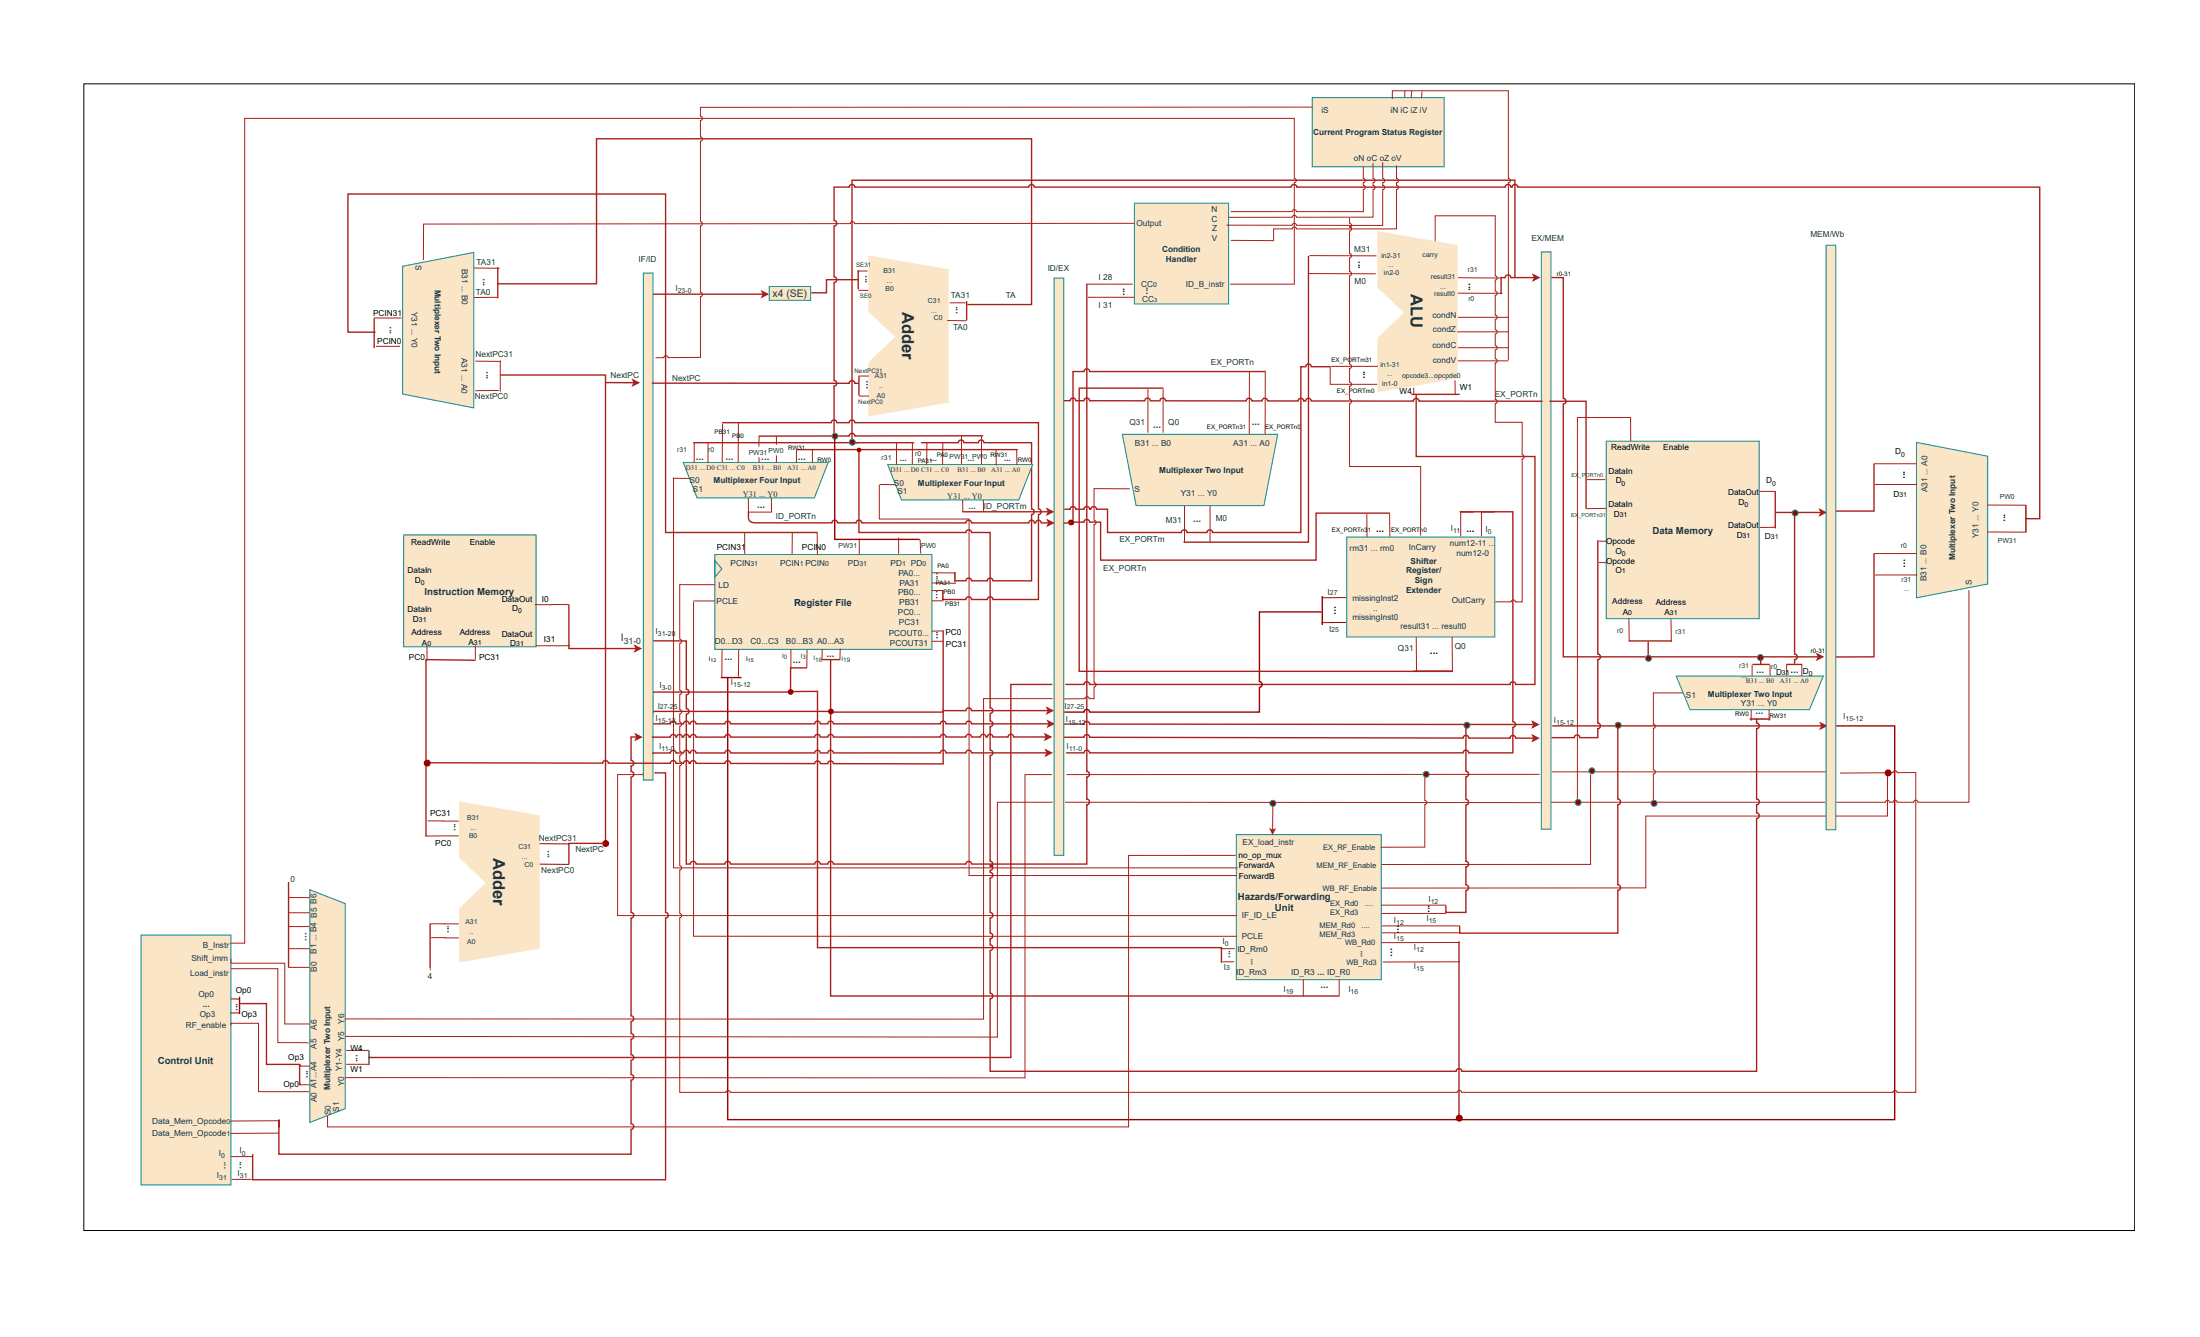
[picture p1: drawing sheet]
<svg xmlns="http://www.w3.org/2000/svg" width="356mm" height="216mm" viewBox="0 0 356 216" stroke-linecap="round" stroke-linejoin="round" font-family="sans-serif">
<path d="M13.6 13.6h331.8v185.4h-331.8z" fill="none" stroke="#000" stroke-width=".16"/>
<path d="M117.7 109.6v71.5h188.8v-63.7h-9.6" fill="none" stroke="#900" stroke-width=".22"/>
<path d="M130.6 104.7l-.1 3.3M172.3 129.7l77.1 .1M249.1 125.2l-76.6 .1M250.7 129.7h44.6" fill="none" stroke="#a8201a" stroke-width=".16"/>
<path d="M245.1 44.9v-15.8h-107.3v42.5h10.1M112.2 71.6h26.8M287.2 82.9h7.5M127.8 111.9l4.5-.1v41.5h65.3v2.4" fill="none" stroke="#a8201a" stroke-width=".22"/>
<path d="M294.5 82.4l.8 .5-.8 .4 .2-.4z" fill="#a8201a"/>
<path d="M102.6 61.9h-4.6v74.5M294.5 82.4l.8 .5-.8 .4 .2-.4z" fill="none" stroke="#a8201a" stroke-width=".22"/>
<path d="M102.4 61.4l.9 .5-.9 .4 .2-.4z" fill="#a8201a"/>
<path d="M102.4 61.4l.9 .5-.9 .4 .2-.4z" fill="none" stroke="#a8201a" stroke-width=".22"/>
<g fill="#fae5c7">
<path d="M74.3 129.6l13 2.3v21.5l-13 2.3z"/>
<path d="M200 135h23.5v23.5h-23.5z"/>
</g>
<path d="M200 135h23.5v23.5h-23.5z" fill="none" stroke="#0f8b8d" stroke-width=".16"/>
<path d="M205.9 129.7v4.6" fill="none" stroke="#a8201a" stroke-width=".16"/>
<path d="M205.5 134.1l.4 .2 .4-.2-.4 .8z" fill="#a8201a"/>
<path d="M112.2 97.4v54h87.9M104.1 125v.3h-4.2v22.8h100.2M205.5 134.1l.4 .2 .4-.2-.4 .8zM230.5 125.3v4.2l.3 .1v.2v.2l-.3 .1v6.9h-7.1M257.3 125.3v14.5h-33.8M305.4 125.3v6.7h-39.1v11.6h-42.8" fill="none" stroke="#a8201a" stroke-width=".16"/>
<path d="M134.4 115.3v45.8h82.3M237.2 117.4v7.3l.2 .1 .2 .5-.2 .2-.2 .1v3.7l.2 .1 .2 .5-.2 .2-.2 .1v9.1l.2 .1 .2 .5-.2 .2-.2 .1v2.9l.2 .1 .2 .5-.2 .2-.2 .1v3.6h-3.3v-1.1M261.7 117.4v11.8l.3 .1 .2 .5-.2 .2-.3 .1v13l.3 .1 .2 .5-.2 .2-.3 .1v6.9h-25.5v-1.1M236.1 152.3v28.8" fill="none" stroke="#a8201a" stroke-width=".22"/>
<path d="M115.6 89.7h35.2v15.3h-35.2z" fill="#fae5c7"/>
<path d="M115.6 89.7h35.2v15.3h-35.2zM115.7 90.7l1.1 1.3-1.1 1.3z" fill="none" stroke="#0f8b8d" stroke-width=".16"/>
<path d="M115.7 97.2h-3.5M120.5 86.2v3.4M128.2 86.2v3.4M132.2 86.1v3.5M139 87.1v2.6M145.4 87v2.6M148.9 87.3l.1 2.2" fill="none" stroke="#a8201a" stroke-width=".16"/>
<path d="M77 106.8l-8.1-.1v16.2M130.6 108h-2.7v3.9h-22.3v4M134.4 106.6v8.5h-28.6v.1" fill="none" stroke="#a8201a" stroke-width=".22"/>
<path d="M22.8 151.2h14.6v40.4h-14.6z" fill="#fae5c7"/>
<path d="M22.8 151.2h14.6v40.4h-14.6z" fill="none" stroke="#0f8b8d" stroke-width=".16"/>
<path d="M199 46h10.4v-16.5l.3-.1v-.2v-.2l-.3-.1v-9.8h-169.8v133.4h-2.4M142.3 78.4v5.5h14.5v57.7h43.3" fill="none" stroke="#a8201a" stroke-width=".16"/>
<path d="M106 124.9v.1h1.7v22.6l.3 .1 .1 .2-.1 .5-.3 .1v42.3h-66.8v-4.1" fill="none" stroke="#a8201a" stroke-width=".22"/>
<path d="M183.5 32.9h15.3v16.3h-15.3z" fill="#fae5c7"/>
<path d="M183.5 32.9h15.3v16.3h-15.3z" fill="none" stroke="#0f8b8d" stroke-width=".16"/>
<path d="M227.3 16v-1.3h16.7v14.2l.3 .1 .1 .2-.1 .2-.3 .1v28.7M183.5 36.1l-45.3 .1-.1-.3-.2-.1-.2 .1-.1 .3h-69.1v5.9M109 77.2v63.2h91.2" fill="none" stroke="#a8201a" stroke-width=".16"/>
<path d="M175.8 45.9v78.9l.3 .1 .2 .2-.2 .5-.3 .1v3.6h.3l.2 .3-.2 .5h-.3v9.6h-18.6l-.1-.2-.5-.2-.2 .2-.1 .2h-21.5l-.1-.2-.4-.2-.3 .2-.1 .2h-1.2l-.1-.2-.5-.2-.2 .2-.1 .2h-13.6l-.1-.2-.5-.2-.2 .2-.1 .2h-4.7l-.1-.2-.5-.2-.2 .2-.1 .2h-.7v-24.2l.3-.1 .2-.2-.2-.5-.3-.1v-2.2l.3-.1 .2-.2-.2-.5-.3-.1v-7.8l-5.3-.1" fill="none" stroke="#a8201a" stroke-width=".22"/>
<path d="M181.6 70.2h25.1l-2.2 11.6h-20.7z" fill="#fae5c7"/>
<path d="M181.6 70.2h25.1l-2.2 11.6h-20.7z" fill="none" stroke="#0f8b8d" stroke-width=".16"/>
<path d="M185.7 62.9v7.1M202.1 60.1v10.1M191.6 81.8v5.9" fill="none" stroke="#a8201a" stroke-width=".16"/>
<path d="M211.7 41.5v-.1v46.3h-20.2" fill="none" stroke="#a8201a" stroke-width=".22"/>
<path d="M65.3 86.5h21.4v18.1h-21.4z" fill="#fae5c7"/>
<path d="M65.3 86.5h21.4v18.1h-21.4z" fill="none" stroke="#0f8b8d" stroke-width=".16"/>
<path d="M92.1 97.8h-5.6M69.1 104.5v2.3M76.9 104.4v2.2" fill="none" stroke="#a8201a" stroke-width=".16"/>
<path d="M249.4 40.7h1.5v93.4h-1.5z" fill="#fae5c7"/>
<path d="M249.4 40.7h1.5v93.4h-1.5z" fill="none" stroke="#0f8b8d" stroke-width=".16"/>
<path d="M104.1 44.2h1.6v82h-1.6z" fill="#fae5c7"/>
<path d="M104.1 44.2h1.6v82h-1.6z" fill="none" stroke="#0f8b8d" stroke-width=".16"/>
<path d="M74 138.5l4.6 4.3-4.6 4.3z" fill="#fff"/>
<path d="M74.2 135.2h-5.3M69.6 149.4h4.6M69.6 156.7v.2M69.8 151.6l4.4 .1" fill="none" stroke="#a8201a" stroke-width=".16"/>
<path d="M68.9 123.1v12.2M69.6 149.4v7.2" fill="none" stroke="#a8201a" stroke-width=".22"/>
<circle cx="69.1" cy="123.4" r=".48" fill="#900"/>
<circle cx="69.1" cy="123.4" r=".48" fill="none" stroke="#900" stroke-width=".16"/>
<circle cx="98" cy="136.4" r=".47" fill="#900"/>
<circle cx="98" cy="136.4" r=".47" fill="none" stroke="#900" stroke-width=".16"/>
<path d="M152.6 102v21.5h-17.8l-.1-.3-.4-.1-.3 .1-.1 .3h-1.2l-.1-.3-.5-.1-.2 .1-.1 .3h-13.6l-.1-.3-.5-.1-.2 .1-.1 .3h-4.7l-.1-.3-.2-.2h-.3l-.2 .2-.1 .3h-.2l-.1-.3-.5-.2-.2 .2-.1 .3h-1.2l-.1-.3-.5-.2-.2 .2-.1 .2h-10.1l-.1-.3-.5-.1-.2 .1-.1 .3h-28" fill="none" stroke="#a8201a" stroke-width=".22"/>
<path d="M222.8 37.4l13 2.2v21.6l-13 2.2z" fill="#fae5c7"/>
<path d="M222.6 46.3l4.6 4.3-4.6 4.3z" fill="#fff"/>
<path d="M140.5 41.3l13 2.3v21.5l-13 2.2z" fill="#fae5c7"/>
<path d="M140.2 50.2l4.6 4.3-4.6 4.3z" fill="#fff"/>
<path d="M80.4 45.9h16.1v-23.5h70.4v26.9h-10.4M105.7 117.1h2.8l.1-.3 .2-.1 .5 .1 .1 .3h1.2l.1-.3 .2-.1 .5 .1 .1 .3h.2l.1-.3 .2-.1 .5 .1 .1 .3h4.7l.1-.3 .2-.1 .5 .1 .1 .3h13.6l.1-.3 .2-.1 .5 .1 .1 .3h1.2l.1-.3 .3-.1 .4 .1 .1 .3h17.3l.1-.3 .3-.1 .5 .1v.3h3.3l.1-.3 .2-.1 .5 .1 .1 .3h12.6" fill="none" stroke="#a8201a" stroke-width=".22"/>
<path d="M169.6 116.6l.8 .5-.8 .4 .2-.4z" fill="#a8201a"/>
<path d="M169.6 116.6l.8 .5-.8 .4 .2-.4zM172.1 117.1h3.3l.1-.3 .2-.1 .5 .1 .1 .3 71.9 .1" fill="none" stroke="#a8201a" stroke-width=".22"/>
<path d="M248 116.7l.9 .5-.9 .4 .2-.4z" fill="#a8201a"/>
<path d="M248 116.7l.9 .5-.9 .4 .2-.4zM251.1 117.4h43.7" fill="none" stroke="#a8201a" stroke-width=".22"/>
<path d="M294.6 117l.9 .4-.9 .5 .2-.5z" fill="#a8201a"/>
<path d="M105.7 47.6h17.8M294.6 117l.9 .4-.9 .5 .2-.5z" fill="none" stroke="#a8201a" stroke-width=".22"/>
<path d="M211.7 44.2l10.9 .1" fill="none" stroke="#a8201a" stroke-width=".16"/>
<path d="M123.3 47.1l.9 .5-.9 .4 .2-.4z" fill="#a8201a"/>
<path d="M123.3 47.1l.9 .5-.9 .4 .2-.4zM105.5 62h31.9l.1-.3 .2-.1 .5 .1 .1 .3h.7M204.8 60.1h-28.5l-.1-.3-.5-.1-.2 .1-.1 .3h-1.8v24.7l-.4-.1M224.9 83h-12v7.6h-34.8v-6.2h-1.8l-.1-.2-.5-.2-.2 .2-.1 .2h-2.2v-.3M169.4 121.8h-12.2l-.1-.3-.5-.2-.2 .2-.1 .3h-3.3v-.3l-.3-.2-.5 .2-.1 .3h-17.3l-.1-.3-.4-.1-.3 .1-.1 .3h-1.2l-.1-.3-.5-.1-.2 .1-.1 .3h-13.6l-.1-.3-.5-.1-.2 .1-.1 .3h-4.7l-.1-.3-.5-.1-.2 .1-.1 .3h-.2l-.1-.3-.5-.1-.2 .1-.1 .3h-1.2l-.1-.3-.5-.1-.2 .1-.1 .3h-2.9v.1" fill="none" stroke="#a8201a" stroke-width=".22"/>
<path d="M169.2 121.3l.9 .5-.9 .4 .2-.4z" fill="#a8201a"/>
<path d="M236.2 82.8h8.6v33.9l.2 .1 .2 .2-.2 .5-.2 .1v4.2h-7.2l-.1-.3-.5-.2-.2 .2-.1 .3h-60.4l-.1-.3-.5-.2-.2 .2-.1 .3h-2.9M169.6 114.9h-12.4l-.1-.2-.5-.2-.2 .2-.1 .2h-3.7v.3h-18M169.2 121.3l.9 .5-.9 .4 .2-.4z" fill="none" stroke="#a8201a" stroke-width=".22"/>
<path d="M169.4 114.5l.9 .4-.9 .5 .2-.5z" fill="#a8201a"/>
<path d="M242.9 44.9h.6l.1-.3 .3-.1 .4 .1 .1 .3h3.9M169.4 114.5l.9 .4-.9 .5 .2-.5z" fill="none" stroke="#a8201a" stroke-width=".22"/>
<path d="M221.1 83.2l.1 3.7" fill="none" stroke="#a8201a" stroke-width=".16"/>
<path d="M248.1 44.5l.9 .4-.9 .4 .2-.4z" fill="#a8201a"/>
<path d="M242.9 44.8v2.8M248.1 44.5l.9 .4-.9 .4 .2-.4zM251 44.9h1.9v19.5l.3 .1 .1 .5-.1 .3h-.3v40.9h13.3M250.7 64.9h5.9v17.4M287.2 79.4v6.1M263.5 103.7h7M266.7 103.8v2.4M267.1 106.2h27.1" fill="none" stroke="#a8201a" stroke-width=".22"/>
<path d="M235.8 53.7h8.2M235.9 51.3h8.1M235.9 56.2h8.1M235.9 58.4h8.1M259.8 77.6h-3.1M284.6 79.5h2.6M287.3 85.3h-2.6M270.4 100.2v3.6" fill="none" stroke="#a8201a" stroke-width=".16"/>
<path d="M294 105.8l.9 .4-.9 .5 .2-.5z" fill="#a8201a"/>
<path d="M294 105.8l.9 .4-.9 .5 .2-.5z" fill="none" stroke="#a8201a" stroke-width=".22"/>
<circle cx="134.4" cy="115.1" r=".29" fill="#900"/>
<circle cx="134.4" cy="115.1" r=".29" fill="none" stroke="#900" stroke-width=".34"/>
<path d="M124.5 46.3h6.7v2.3h-6.7z" fill="#fae5c7"/>
<path d="M124.5 46.3h6.7v2.3h-6.7z" fill="none" stroke="#0f8b8d" stroke-width=".16"/>
<path d="M139 45.2h-5.3v2.2h-2.4M92 97.9v7h11" fill="none" stroke="#a8201a" stroke-width=".22"/>
<path d="M102.7 104.4l.9 .5-.9 .4 .3-.4z" fill="#a8201a"/>
<path d="M102.7 104.4l.9 .5-.9 .4 .3-.4z" fill="none" stroke="#a8201a" stroke-width=".22"/>
<path d="M110.5 74.8h23.5l-2.2 5.7h-19z" fill="#fae5c7"/>
<path d="M110.5 74.8h23.5l-2.2 5.7h-19z" fill="none" stroke="#0f8b8d" stroke-width=".16"/>
<path d="M108.9 77.4h2.7M114.6 71.7l-.1 3.1M116.9 68.5l-.1 6.3M119.5 68.4l-.1 6.4M128.9 72.8v2M131.4 72.8v2M121.1 80.5v2.4M124.8 80.5v2.3h-3.7" fill="none" stroke="#a8201a" stroke-width=".16"/>
<path d="M139 72.7v13.4h17.3l.1-.3 .2-.1 .5 .1 .1 .3h3v28.4l.3 .1 .1 .5-.1 .2-.3 .1v1.2l.3 .1 .1 .5-.1 .2-.3 .1v3.8l.3 .1 .1 .5-.1 .2-.3 .1v17.1l.3 .1 .1 .5-.1 .2-.3 .1v-.3l.3 .1 .1 .4-.1 .3-.3 .1v.3l.3 .1 .1 .5-.1 .2-.3 .1v5.6l.3 .1 .1 .5-.1 .2-.3 .1v2.4l.3 .1 .1 .5-.1 .2-.3 .1v1l.3 .1 .1 .5-.1 .2-.3 .1v6.9l.3 .1 .1 .5-.1 .2-.3 .1v11.8h75.4l.1-.3 .2-.2 .5 .2 .1 .3h47.7v-40.9l.3-.1 .1-.2-.1-.5-.3-.1v-1.4l.3-.1 .1-.2-.1-.5-.3-.1v-11.3l.3-.1 .1-.3-.1-.4-.3-.1v-.7M155.7 82.8h14" fill="none" stroke="#a8201a" stroke-width=".22"/>
<path d="M169.4 82.3l.9 .5-.9 .4 .3-.4z" fill="#a8201a"/>
<path d="M169.4 82.3l.9 .5-.9 .4 .3-.4z" fill="none" stroke="#a8201a" stroke-width=".22"/>
<path d="M235.9 44.9l7.1 .1M235.9 47.4h7.2M155.7 80.9l.1 1.9M159.1 80.9v1.9" fill="none" stroke="#a8201a" stroke-width=".16"/>
<circle cx="266.7" cy="106.5" r=".48" fill="#900"/>
<circle cx="266.7" cy="106.5" r=".48" fill="none" stroke="#0f8b8d" stroke-width=".16"/>
<path d="M128.9 72.7h35.8M229.1 63.8v10h19.2v36.9h-3.1l-.1-.3-.5-.1-.2 .1-.1 .3h-68l-.1-.3-.5-.1-.2 .1-.1 .3h-3" fill="none" stroke="#a8201a" stroke-width=".22"/>
<path d="M182.8 79.1l-5.8-.1v5.2l.3 .1v.2v.2l-.3 .1v25.6l.3 .1v.3v.2l-.3 .1v1.9h-.8l-.1-.2-.2-.1-.2 .1-.1 .2h-4.2" fill="none" stroke="#a8201a" stroke-width=".16"/>
<path d="M310.1 71.5l11.5 2.3v20.7l-11.5 2.2z" fill="#fae5c7"/>
<path d="M310.1 71.5l11.5 2.3v20.7l-11.5 2.2z" fill="none" stroke="#0f8b8d" stroke-width=".16"/>
<path d="M303.3 75h6.8" fill="none" stroke="#a8201a" stroke-width=".16"/>
<path d="M303.2 75v7.7h-6.7" fill="none" stroke="#a8201a" stroke-width=".22"/>
<circle cx="230.7" cy="125.2" r=".48" fill="#900"/>
<circle cx="230.7" cy="125.2" r=".48" fill="none" stroke="#0f8b8d" stroke-width=".16"/>
<circle cx="261.8" cy="117.3" r=".48" fill="#900"/>
<circle cx="261.8" cy="117.3" r=".48" fill="none" stroke="#0f8b8d" stroke-width=".16"/>
<path d="M303.2 89.5v16.7l-6.5 .1" fill="none" stroke="#a8201a" stroke-width=".22"/>
<circle cx="236.1" cy="180.8" r=".48" fill="#900"/>
<circle cx="236.1" cy="180.8" r=".48" fill="none" stroke="#900" stroke-width=".16"/>
<circle cx="127.9" cy="111.9" r=".29" fill="#900"/>
<circle cx="127.9" cy="111.9" r=".29" fill="none" stroke="#900" stroke-width=".34"/>
<path d="M115.7 94.6h-5.7v8.8l.2 .1 .1 .2-.1 .2-.2 .1v7.7l.2 .1 .1 .2-.1 .2-.2 .1v2.5l.2 .1 .1 .2-.1 .2-.2 .1v1.4l.2 .1 .1 .2-.1 .3-.2 .1v4l.2 .1 .1 .2-.1 .3-.2 .1v1l.2 .1 .1 .2-.1 .2-.2 .1v16.2l.2 .1 .1 .3-.1 .2-.2 .1v7l.2 .2 .1 .2-.1 .2-.2 .1v28.3h7.5l.1-.3 .2-.1 .2 .1 .1 .3h117.7l.1-.3 .2-.1 .2 .1 .1 .3h69.9l.1-.3 .2-.1 .2 .1 .1 .3h3.1v-51.8l-3.1 .1-.1-.3-.2-.1-.2 .1-.1 .3h-8.6M251.1 124.8h44.3" fill="none" stroke="#a8201a" stroke-width=".16"/>
<circle cx="257.6" cy="124.7" r=".48" fill="#900"/>
<circle cx="257.6" cy="124.7" r=".48" fill="none" stroke="#0f8b8d" stroke-width=".16"/>
<circle cx="237.3" cy="117.3" r=".48" fill="#900"/>
<circle cx="237.3" cy="117.3" r=".48" fill="none" stroke="#0f8b8d" stroke-width=".16"/>
<circle cx="305.5" cy="125" r=".48" fill="#900"/>
<circle cx="305.5" cy="125" r=".48" fill="none" stroke="#900" stroke-width=".16"/>
<circle cx="205.9" cy="129.9" r=".48" fill="#900"/>
<circle cx="205.9" cy="129.9" r=".48" fill="none" stroke="#0f8b8d" stroke-width=".16"/>
<path d="M199.9 138.3l-17.3 .1v43.9h-129.6v-1.9" fill="none" stroke="#a8201a" stroke-width=".16"/>
<path d="M65.1 43.1l11.6-2.3v25.2l-11.6-2.3z" fill="#fae5c7"/>
<path d="M65.1 43.1l11.6-2.3v25.2l-11.6-2.3z" fill="none" stroke="#0f8b8d" stroke-width=".16"/>
<circle cx="137.9" cy="71.5" r=".48" fill="#900"/>
<circle cx="137.9" cy="71.5" r=".48" fill="none" stroke="#0f8b8d" stroke-width=".16"/>
<path d="M80.9 60.7h17.1v1.1" fill="none" stroke="#a8201a" stroke-width=".22"/>
<path d="M272.3 112.1h-4.8v5l.2 .1 .1 .3-.1 .2-.2 .1v6.7l.2 .1 .1 .2-.1 .3-.2 .1v4.5" fill="none" stroke="#a8201a" stroke-width=".16"/>
<path d="M271.2 109.3h23.8l-2.2 5.5h-19.4z" fill="#fae5c7"/>
<path d="M271.2 109.3h23.8l-2.2 5.5h-19.4z" fill="none" stroke="#0f8b8d" stroke-width=".16"/>
<path d="M60.8 53.7h-4.5v-22.3h51.4v54.7h24.6M290.3 83.4v22.4l.3 .1 .2 .5-.2 .2-.3 .1v.6M98.1 136.4h-6.1v3.3" fill="none" stroke="#a8201a" stroke-width=".22"/>
<circle cx="284.8" cy="106.4" r=".48" fill="#900"/>
<circle cx="284.8" cy="106.4" r=".48" fill="none" stroke="#0f8b8d" stroke-width=".16"/>
<circle cx="267.6" cy="129.9" r=".48" fill="#900"/>
<circle cx="267.6" cy="129.9" r=".48" fill="none" stroke="#0f8b8d" stroke-width=".16"/>
<path d="M50.1 143.9l5.8 2.2v33.2l-5.8 2.2z" fill="#fae5c7"/>
<path d="M50.1 143.9l5.8 2.2v33.2l-5.8 2.2z" fill="none" stroke="#0f8b8d" stroke-width=".16"/>
<g fill="none" stroke="#a8201a" stroke-width=".16">
<path d="M122.8 74v.8M125.6 73.6v1.2M155.6 70.5v4.6M158.8 70.5v4.6M318.6 95.5v34.2h-8.3l-.1-.2-.2-.1-.3 .1-.1 .2h-2.7l-.1-.2-.2-.1-.2 .1-.1 .2h-.6l-.1-.2-.2-.1-.3 .1-.1 .2h-7.9M170.3 113h-11.2v51.8h-103.3M170.2 125.3h-4.4v49h-110M170.3 129.7h-8.9v38l-105.6-.1M37.4 156.7h7.6v11.9l4.9 .1M37.4 155v.8h8.7v9.8h4M37.4 165.9v-.4h4.4v11.1h8.2M48.6 175.2l-.1 .2h1.6"/>
<path d="M48.6 172.2l-.1 .2h1.6"/>
</g>
<path d="M134.9 70.3v-7.9l.3-.1 .2-.2-.2-.5-.3-.1v-15.8l.3-.1 .2-.2-.2-.5-.3-.1v-8.2l.3-.1 .2-.3-.2-.4-.3-.1v-5.4h2.5l.1-.3 .5-.2 .2 .2 .1 .3h28.1l.1-.3 .5-.2 .3 .2v.3h41.6l.1-.3 .5-.2 .2 .2 .1 .3h33.7l.1-.3 .5-.2 .2 .2 .1 .3h.3v-.3l.3-.2h.2l.3 .2v.3h84.5v53.6h-2.2M159.1 70.5h-20.8l-.1-.3-.5-.1-.2 .1-.1 .3h-14.7M170.2 110.7h-6.7v60.3h-103.9M38.9 162.3h4.2v9.8h5.4v3.4" fill="none" stroke="#a8201a" stroke-width=".22"/>
<path d="M259.9 71.4h24.7v28.7h-24.7z" fill="#fae5c7"/>
<path d="M259.9 71.4h24.7v28.7h-24.7z" fill="none" stroke="#0f8b8d" stroke-width=".16"/>
<path d="M263.8 71.4v-3.9h-8.6v62.2M259.9 82.2l-3.2 .1M263.5 100.1l.1 3.6" fill="none" stroke="#a8201a" stroke-width=".16"/>
<circle cx="290.4" cy="83" r=".48" fill="#900"/>
<circle cx="290.4" cy="83" r=".48" fill="none" stroke="#0f8b8d" stroke-width=".16"/>
<path d="M149 71.6h6.1v-.3l.5-.1 .3 .1v.3h2.4l.1-.3 .5-.1 .2 .1 .1 .3h7.7v10.7l.3 .1 .1 .2-.1 .5-.3 .1v10.7h-6.3l-.1-.2-.2-.2-.5 .2-.1 .2h-2.5l-.1-.2-.5-.2-.2 .2-.1 .2h-1.7" fill="none" stroke="#a8201a" stroke-width=".22"/>
<path d="M112.3 71.7v3.1M147.6 71.7v3.4" fill="none" stroke="#a8201a" stroke-width=".16"/>
<path d="M143.6 75.1h23.5l-2.3 5.8h-19z" fill="#fae5c7"/>
<path d="M143.6 75.1h23.5l-2.3 5.8h-19z" fill="none" stroke="#0f8b8d" stroke-width=".16"/>
<path d="M142.4 78.4h2.3M145.1 71.7l-.1 3.4M150 71.7l-.1 3.4M152.5 71.7v3.4M161.1 72.8l.1 2.4M164.5 72.8v2.4" fill="none" stroke="#a8201a" stroke-width=".16"/>
<circle cx="139" cy="72.8" r=".29" fill="#900"/>
<circle cx="139" cy="72.8" r=".29" fill="none" stroke="#900" stroke-width=".16"/>
<circle cx="135.1" cy="70.6" r=".46" fill="#900"/>
<circle cx="135.1" cy="70.6" r=".46" fill="none" stroke="#0f8b8d" stroke-width=".16"/>
<g fill="none" stroke="#a8201a" stroke-width=".16">
<path d="M60.5 51.4h4.5M60.8 56h3.9M76.7 43.3l4.1 .1M76.9 58.4l4.2 .1M80.5 48.1h-3.8M80.9 58.3v5M138.8 43.8h1.6M138.9 47h1.6M153.3 51.8l3 .1M153.7 49h2.5M175.8 46h7.5M176 48.1h7.5"/>
<path d="M211.8 41.3l10.9 .1M215.2 59.4v2.8h7.6M215.3 59.3h7.6M80.7 63.1l-3.8 .1M122.8 70.5v1.7M125.6 70.5v1.4M139 60.8h1.6M139 64.1h1.6M188.2 62.9v7.1M204.7 60.1v10.1M228.7 62.7v1.1M235.4 61.5v2.3"/>
<path d="M303.4 78.4h6.8M150.8 97.2h1.9M150.8 92.6l3.9 .1M150.8 94.3h3.9M152.7 95.5h-1.9M195.8 81.8v5.9M224.8 83.1l.1 3.7M241.8 82.8h-2.1v3.9M303.3 89.5h6.8M303.4 93h6.8M321.6 81.7h6.1M321.6 86l6.1 .1"/>
<path d="M92.2 104.4h-5.5M116.8 105v4.6M119.5 105.1v4.3M128 105v3.1M133 105v1.7M135.9 104.9v1.7M150.8 103.7h1.9M152.7 102l-1.9 .1M229.1 103l.1 5.5M283.3 114.8v1.8M283.5 107.5v1.8M286.2 114.8v1.8"/>
<path d="M286.4 107.5v1.8M289.1 107.5v1.8M291.5 107.5v1.8M69.2 132.8h5M46.7 145.2h3.4M46.7 147.6h3.4M46.7 149.9h3.4M46.7 156.5h3.4M46.7 153.4h3.4M197.5 153.4h2.3M197.8 155.6h1.9M210.9 158.4v2.7"/>
<path d="M216.7 158.4v2.6M234 146.4h-10.5M234 147.7h-10.5M236.2 155.6h-12.5M236.2 152.4l-12.7 .1M236.2 150.9h-12.6M236.2 149.7h-12.6M59.7 169.9h-3.7M59.7 172.1h-3.7M37.4 187.1h3.5M37.5 190.7h3.2"/>
</g>
<g fill="none" stroke="#a8201a" stroke-width=".22">
<path d="M60.5 51.5v4.8M80.5 43.2v5M138.9 43.7v3.1M156.4 48.7v3.1M215.3 59.3h-3.2v-.3l-.5-.1-.3 .1-.1 .3h-.7v26.8h-14.3l-.1-.3-.5-.1-.2 .1-.1 .3h-3.3l-.1-.3-.4-.1-.3 .1-.1 .3h-11.9v-3.7h-1.8l-.1-.3-.2-.2-.5 .2-.1 .3h-.2l-.1-.3-.2-.2h-.3l-.2 .2-.1 .3h-1.4v-.3l-.5-.2-.3 .2v.3h-1M116.8 68.4h17.7l.1-.3 .2-.2 .5 .2 .1 .3h2l.1-.3 .2-.2 .5 .2 .1 .3h29.7v13.9l.3 .1 .1 .2-.1 .5-.3 .1v13.8h-7.4l-.1-.3-.4-.2-.3 .2-.1 .3h-2.5l-.1-.3-.5-.2-.2 .2-.1 .3h-3.8M139 60.8v3.2M172.1 64.8h1.1v-.3l.3-.1 .5 .1v.3h1.4l.1-.3 .2-.1 .5 .1 .1 .3h8.9l.1-.3 .2-.1 .5 .1 .1 .3h1.6l.1-.3 .2-.1 .5 .1 .1 .3h13l.1-.2 .5-.2 .2 .2 .1 .2h1.7l.1-.2 .2-.2 .5 .2 .1 .2 4.9 .1 .1-.3 .2-.2 .5 .2 .1 .3h.3l.1-.3 .3-.2 .5 .2v.3h16.6l.1-.3 .2-.1 .5 .1 .1 .3h20M228.3 63.8h7.9M132.9 106.7h3.1M283.5 107.5h2.8M284.8 106.1l.1 1.4"/>
<path d="M289 107.5h2.6M46.7 142.7v13.8"/>
</g>
<path d="M135 71l.1 16.2h13.7M152.5 95.5v1.6M154.5 92.6v1.6M213.8 99h-10v11.3h.2l.2 .3-.2 .5h-.2v4.1h-27.5l-.1-.3-.5-.1-.2 .1-.1 .3h-3.4M213.9 96.4v4.7M327.8 81.7v4.4M116.6 109.6h3.4M283.1 116.3h3.3M38.8 161.2v2.8" fill="none" stroke="#900" stroke-width=".22"/>
<path d="M218 96.6l-4.1 .1M217.9 100.7h-4.1M87.3 139.8h4.8M87.3 136.5h4.8M37.4 161.6h1.4M38.8 163.8h-1.6" fill="none" stroke="#900" stroke-width=".16"/>
<path d="M59.7 170v2.2" fill="none" stroke="#000" stroke-width=".16"/>
<path d="M217.9 86.9h23.9v16.1h-23.9z" fill="#fae5c7"/>
<path d="M217.9 86.9h23.9v16.1h-23.9z" fill="none" stroke="#0f8b8d" stroke-width=".16"/>
<path d="M188.2 62.8h-13.6v45.8h60.4h-6.3" fill="none" stroke="#a8201a" stroke-width=".22"/>
<path d="M238.5 82.8h-2.2v3.9M234.9 103l.1 5.5" fill="none" stroke="#a8201a" stroke-width=".16"/>
<circle cx="255.3" cy="129.8" r=".48" fill="#900"/>
<circle cx="255.3" cy="129.8" r=".48" fill="none" stroke="#0f8b8d" stroke-width=".16"/>
<path d="M295.5 39.7h1.5v94.5h-1.5z" fill="#fae5c7"/>
<path d="M295.5 39.7h1.5v94.5h-1.5z" fill="none" stroke="#0f8b8d" stroke-width=".16"/>
<path d="M212.3 15.8h21.4v11.2h-21.4z" fill="#fae5c7"/>
<path d="M212.3 15.8h21.4v11.2h-21.4z" fill="none" stroke="#0f8b8d" stroke-width=".16"/>
<path d="M212.4 17.3l-99.1 .1v1.4l.3 .1 .1 .2-.1 .3-.3 .1v2.7l.3 .1 .1 .2-.1 .2-.3 .1v13.1l.3 .1 .1 .2-.1 .2-.3 .1v10.8l.3 .1 .1 .2-.1 .3-.3 .1v9.8h-5.2l-.1-.2-.3-.1-.2 .1-.1 .2-1.3 .1M227.3 14.7h-2v1.3M228.4 14.7l-.1 1.1M230.1 14.8l-.1 1.1M220.6 27v1.9l.2 .1 .1 .2-.1 .2-.2 .1v.5l.2 .1 .1 .2-.1 .2-.2 .2v3.5h-10.9l-.1-.2-.2-.1-.2 .1-.1 .2h-10M222.1 26.4v2.5l.3 .1 .1 .2-.1 .2-.3 .1v.5l.3 .1 .1 .2-.1 .2-.3 .2v4.4h-12.4l-.1-.2-.2-.1-.2 .1-.1 .2-10.3 .1M223.7 26.3v2.6l.3 .1v.2v.2l-.3 .1v.5l.3 .1v.2v.2l-.3 .2v5.8l-14-.1-.1-.2-.2-.1-.2 .1-.1 .2h-10.7M225.9 26.7v2.2l.3 .1 .1 .2-.1 .2-.3 .1v.5l.3 .1 .1 .2-.1 .2-.3 .2v6.3h-16.2l-.1-.2-.2-.1-.2 .1-.1 .2h-3v1.9h-7M232.2 39v-4.1h9.7v9.7l.3 .1v.2v.3l-.3 .1v1.8l.3 .1v.2v.3l-.3 .1v3.2l.3 .1v.2v.3l-.3 .1v1.6l.3 .1v.3v.2l-.3 .1v1.9l.3 .1v.2v.3l-.3 .1v1.4l.3 .1v.3v.2l-.3 .1v5.9l.3 .1v.2v.3l-.3 .1v3h4.4v5.3l.2 .1 .1 .2-.1 .2-.2 .1v23.2l-1.1-.1-.1-.2-.3-.1-.2 .1-.1 .2h-2.6" fill="none" stroke="#a8201a" stroke-width=".16"/>
<path d="M103.1 119.2h-1v3.8l.3 .1 .1 .2-.1 .5-.3 .1v.9l.3 .1 .1 .2-.1 .5-.3 .1v21.9l.3 .1 .1 .2-.1 .5-.3 .1v15.8l.3 .1 .1 .2-.1 .5-.3 .1v2l.3 .1 .1 .2-.1 .5-.3 .1v2.5l.3 .1 .1 .2-.1 .5-.3 .1v2.3l.3 .1 .1 .2-.1 .5-.3 .1v7.1h.3l.1 .3-.1 .5h-.3v4.1h-57v-5.6v1.2" fill="none" stroke="#a8201a" stroke-width=".22"/>
<path d="M102.9 118.8l.8 .4-.9 .5 .3-.5z" fill="#a8201a"/>
<path d="M102.9 118.8l.8 .4-.9 .5 .3-.5zM169.3 119.2h-5.3l-.1-.3-.5-.1-.2 .1-.1 .3h-2.5l-.1-.3-.4-.1-.3 .1-.1 .3h-.2l-.1-.3-.2-.1-.5 .1-.1 .3h-1.4l-.1-.3-.2-.1-.5 .1-.1 .3h-3.3v-.3l-.3-.1-.5 .1-.1 .3h-17.3l-.1-.3-.4-.1-.3 .1-.1 .3h-1.2l-.1-.3-.5-.1-.2 .1-.1 .3h-13.6l-.1-.3-.5-.1-.2 .1-.1 .3h-4.7l-.1-.3-.5-.1-.2 .1-.1 .3h-.2l-.1-.3-.2-.1-.5 .1-.1 .3h-.2l-.1-.3-.2-.1h-.3l-.4 .4-.1-.3-.3-.1-.4 .1-.1 .3h-3" fill="none" stroke="#a8201a" stroke-width=".22"/>
<path d="M169.1 118.7l.9 .5-.9 .4 .2-.4z" fill="#a8201a"/>
<path d="M169.1 118.7l.9 .5-.9 .4 .2-.4z" fill="none" stroke="#a8201a" stroke-width=".22"/>
<path d="M170.5 45h1.6v93.3h-1.6z" fill="#fae5c7"/>
<path d="M170.5 45h1.6v93.3h-1.6z" fill="none" stroke="#0f8b8d" stroke-width=".16"/>
<path d="M172.1 119.2h3.3l.1-.2 .2-.2 .5 .2 .1 .2 60.4 .2 .1-.3 .2-.1 .5 .1 .1 .3h6.7l.1-.3 .2-.1 .5 .1 .1 .3h3" fill="none" stroke="#a8201a" stroke-width=".22"/>
<path d="M248 118.9l.9 .5-.9 .4 .2-.4z" fill="#a8201a"/>
<path d="M121.1 82.8v.9a.89 .89 0 0 0 1.1 .9h12.4l.1-.3 .5-.2 .2 .2 .1 .3h3l.1-.3 .5-.2 .2 .2 .1 .3h16.9l.1-.3 .5-.1 .2 .1 .1 .3h9.2l.1-.3 .5-.1 .3 .1v.3h.3l.1-.3 .4-.1 .3 .1 .1 .3h1.2M258.5 87.4v18.4l.3 .1 .1 .2-.1 .5-.3 .1v10.3l.3 .1 .1 .4-.1 .3-.3 .1v1.4h-2.9l-.1-.3-.2-.1-.5 .1-.1 .3h-3.7M248 118.9l.9 .5-.9 .4 .2-.4z" fill="none" stroke="#a8201a" stroke-width=".22"/>
<path d="M218.3 35.2v.9l.3 .1 .1 .3-.1 .2-.3 .1v-.1l.3 .1 .1 .2-.1 .3-.3 .1v3.6l.3 .1 .1 .3-.1 .2-.3 .1v2.2l.3 .1 .1 .3-.1 .2-.3 .1v14.3l.3 .1 .1 .3-.1 .2-.3 .1v2.2l.3 .1 .1 .3-.1 .2-.3 .1v2.1l.3 .1 .1 .2-.1 .2-.3 .2v10.2h11.6l-.1 11.1M258.7 91h1.2M258.7 87.5h1.2M45.2 183.3h-7.9M45.2 181.3h-7.9" fill="none" stroke="#a8201a" stroke-width=".16"/>
<path d="M169.5 84.1l.9 .5-.9 .4 .2-.4z" fill="#a8201a"/>
<path d="M169.5 84.1l.9 .5-.9 .4 .2-.4z" fill="none" stroke="#a8201a" stroke-width=".22"/>
<circle cx="173.3" cy="84.5" r=".29" fill="#900"/>
<circle cx="173.3" cy="84.5" r=".29" fill="none" stroke="#900" stroke-width=".34"/>
<path d="M173.5 84.5l-1.4 .1" fill="none" stroke="#a8201a" stroke-width=".22"/>
<g font-size="2.7" fill="#143642">
<text x="228.3" y="47.6" transform="rotate(90 228.3 47.6)">ALU</text>
<text x="145.9" y="50.4" transform="rotate(90 145.9 50.4)">Adder</text>
<text x="79.8" y="138.7" transform="rotate(90 79.8 138.7)">Adder</text>
</g>
<g font-size="1.7" fill="#143642">
<text x="125" y="48">x4 (SE)</text>
<text x="100.5" y="103.7">I</text>
</g>
<g font-size="1.6" fill="#143642">
<text x="78.4" y="46.3" transform="rotate(-90 78.4 46.3)">...</text>
<text x="140.2" y="45.8" transform="rotate(-90 140.2 45.8)">...</text>
<text x="154.9" y="50.8" transform="rotate(-90 154.9 50.8)">...</text>
<text x="63.3" y="54.1" transform="rotate(-90 63.3 54.1)">...</text>
<text x="78.9" y="61.3" transform="rotate(-90 78.9 61.3)">...</text>
<text x="140.4" y="62.9" transform="rotate(-90 140.4 62.9)">...</text>
<text x="186.6" y="69.1">...</text>
<text x="202.6" y="68.8">...</text>
<text x="112.6" y="74.4">...</text>
<text x="117.4" y="74.4">...</text>
<text x="123.2" y="74.4">...</text>
<text x="129.1" y="74.4">...</text>
<text x="122.5" y="82.1">...</text>
<text x="193.1" y="84.4">...</text>
<text x="267.3" y="86.3">Data Memory</text>
<text x="151.7" y="93.9" transform="rotate(-90 151.7 93.9)">...</text>
<text x="68.7" y="96.2">Instruction Memory</text>
<text x="128.5" y="98">Register File</text>
<text x="151.7" y="96.8" transform="rotate(-90 151.7 96.8)">...</text>
<text x="117.2" y="106.8">...</text>
<text x="128.3" y="107.2">...</text>
<text x="133.7" y="106.2">...</text>
<text x="151.7" y="103.4" transform="rotate(-90 151.7 103.4)">...</text>
<text x="284.1" y="108.9">...</text>
<text x="289.7" y="108.8">...</text>
<text x="284" y="115.5">...</text>
<text x="73.7" y="134.4" transform="rotate(-90 73.7 134.4)">...</text>
<text x="88.9" y="138.8" transform="rotate(-90 88.9 138.8)">...</text>
<text x="200.2" y="145.6">Hazards/Forwarding</text>
<text x="206.3" y="147.3">Unit</text>
<text x="49.6" y="152.1" transform="rotate(-90 49.6 152.1)">...</text>
<text x="72.6" y="150.9" transform="rotate(-90 72.6 150.9)">...</text>
<text x="199" y="154.9" transform="rotate(-90 199 154.9)">...</text>
<text x="213.7" y="159.9">...</text>
<text x="38.4" y="163.5" transform="rotate(-90 38.4 163.5)">...</text>
<text x="25.5" y="172">Control Unit</text>
<text x="57.8" y="171.8" transform="rotate(-90 57.8 171.8)">...</text>
<text x="49.8" y="174.4" transform="rotate(-90 49.8 174.4)">...</text>
<text x="39" y="189.1" transform="rotate(-90 39 189.1)">...</text>
</g>
<g font-size="1.6">
<text x="181.7" y="46.5" transform="rotate(90 181.7 46.5)">...</text>
<text x="219.8" y="42.2" transform="rotate(90 219.8 42.2)">...</text>
<text x="237.6" y="45.8" transform="rotate(90 237.6 45.8)">...</text>
<text x="220.6" y="60" transform="rotate(90 220.6 60)">...</text>
<text x="308" y="76.1" transform="rotate(90 308 76.1)">...</text>
<text x="324.2" y="83.1" transform="rotate(90 324.2 83.1)">...</text>
<text x="222.6" y="86">...</text>
<text x="237.3" y="86">...</text>
<text x="308" y="90.5" transform="rotate(90 308 90.5)">...</text>
<text x="215.9" y="98.1" transform="rotate(90 215.9 98.1)">...</text>
<text x="231.4" y="105.8">...</text>
<text x="226.1" y="149.7" transform="rotate(90 226.1 149.7)">...</text>
<text x="231.1" y="146.3" transform="rotate(90 231.1 146.3)">...</text>
<text x="225" y="153.4" transform="rotate(90 225 153.4)">...</text>
</g>
<text font-size="1.4" fill="#143642" x="100.9" y="104.1">31-0</text>
<g font-size="1.3" fill="#143642">
<text x="212.5" y="21.9">Current Program Status Register</text>
<text x="213.8" y="18.2">iS</text>
<text x="225" y="18.2">iN iC iZ iV</text>
<text x="219" y="26">oN oC oZ oV</text>
<text x="196" y="34.3">N</text>
<text x="196" y="35.8">C</text>
<text x="183.9" y="36.6">Output</text>
<text x="188" y="40.8">Condition</text>
<text x="196.1" y="39">V</text>
<text x="196.1" y="37.4">Z</text>
<text x="219.1" y="40.8">M31</text>
<text x="247.8" y="39">EX/MEM</text>
<text x="292.9" y="38.3">MEM/Wb</text>
<text x="67.2" y="42.8" transform="rotate(90 67.2 42.8)">S</text>
<text x="70.3" y="46.8" transform="rotate(90 70.3 46.8)">Multiplexer Two Input</text>
<text x="74.7" y="43.4" transform="rotate(90 74.7 43.4)">B31 ... B0</text>
<text x="77" y="47.7">TA0</text>
<text x="77.1" y="42.9">TA31</text>
<text x="103.3" y="42.3">IF/ID</text>
<text x="109.3" y="47">I</text>
<text x="169.5" y="43.8">ID/EX</text>
<text x="177.7" y="45.3">I 28</text>
<text x="184.6" y="46.4">CC</text>
<text x="188.6" y="42.3">Handler</text>
<text x="191.9" y="46.5">ID_B_instr</text>
<text x="219.1" y="45.9">M0</text>
<text x="66.6" y="50.4" transform="rotate(90 66.6 50.4)">Y31 ... Y0</text>
<text x="153.8" y="48.2">TA31</text>
<text x="154.2" y="53.4">TA0</text>
<text x="162.7" y="48.2">TA</text>
<text x="177.7" y="49.8">I 31</text>
<text x="184.8" y="48.8">CC</text>
<text x="231.8" y="51.5">condN</text>
<text x="231.8" y="53.7">condZ</text>
<text x="74.7" y="57.8" transform="rotate(90 74.7 57.8)">A31 ... A0</text>
<text x="76.9" y="57.7">NextPC31</text>
<text x="195.9" y="59.1">EX_PORTn</text>
<text x="231.8" y="56.3">condC</text>
<text x="231.8" y="58.6">condV</text>
<text x="76.8" y="64.6">NextPC0</text>
<text x="98.8" y="61.1">NextPC</text>
<text x="108.7" y="61.7">NextPC</text>
<text x="241.8" y="64.2">EX_PORTn</text>
<text x="182.7" y="68.7">Q31</text>
<text x="189" y="68.7">Q0</text>
<text x="145.6" y="74.6">...</text>
<text x="150.5" y="74.6">...</text>
<text x="156.5" y="74.6">...</text>
<text x="162.4" y="74.6">...</text>
<text x="183.6" y="72.2">B31 ... B0</text>
<text x="187.5" y="76.5">Multiplexer Two Input</text>
<text x="199.5" y="72.2">A31 ... A0</text>
<text x="111.6" y="78.2">S0</text>
<text x="112.1" y="79.5">S1</text>
<text x="115.4" y="78.2">Multiplexer Four Input</text>
<text x="120.2" y="80.3">Y31 ... Y0</text>
<text x="144.6" y="78.5">S0</text>
<text x="145.2" y="79.9">S1</text>
<text x="148.5" y="78.5">Multiplexer Four Input</text>
<text x="153.2" y="80.6">Y31 ... Y0</text>
<text x="156.7" y="82.3">...</text>
<text x="159.2" y="82.3">ID_PORTm</text>
<text x="183.5" y="79.5">S</text>
<text x="191" y="80.2">Y31 ... Y0</text>
<text x="311.9" y="79.6" transform="rotate(-90 311.9 79.6)">A31 ... A0</text>
<text x="125.5" y="84">ID_PORTn</text>
<text x="181.1" y="87.7">EX_PORTm</text>
<text x="188.6" y="84.6">M31</text>
<text x="196.7" y="84.3">M0</text>
<text x="218.4" y="89.1">rm31 ... rm0</text>
<text x="227.9" y="88.9">InCarry</text>
<text x="234.6" y="88.4">num12-11 ...</text>
<text x="234.7" y="85.9">I</text>
<text x="235.6" y="89.9">num12-0</text>
<text x="240.4" y="86">I</text>
<text x="320.1" y="87" transform="rotate(-90 320.1 87)">Y31 ... Y0</text>
<text x="116.3" y="95.1">LD</text>
<text x="118.2" y="91.6">PCIN</text>
<text x="126.2" y="91.6">PCIN PCIN</text>
<text x="137.2" y="91.6">PD</text>
<text x="144.1" y="91.6">PD</text>
<text x="145.3" y="93.2">PA0...</text>
<text x="145.5" y="94.7">PA31</text>
<text x="147.4" y="91.6">PD</text>
<text x="178.5" y="92.4">EX_PORTn</text>
<text x="227.5" y="92.7">Register/</text>
<text x="227.5" y="95.8">Extender</text>
<text x="228.2" y="91.2">Shifter</text>
<text x="228.9" y="94.3">Sign</text>
<text x="311.7" y="94" transform="rotate(-90 311.7 94)">B31 ... B0</text>
<text x="316.4" y="90.6" transform="rotate(-90 316.4 90.6)">Multiplexer Two Input</text>
<text x="319" y="94.6" transform="rotate(-90 319 94.6)">S</text>
<text x="115.9" y="97.6">PCLE</text>
<text x="145.3" y="99.5">PC0...</text>
<text x="145.3" y="96.3">PB0...</text>
<text x="145.4" y="101.1">PC31</text>
<text x="145.5" y="97.9">PB31</text>
<text x="214.8" y="96.2">I</text>
<text x="218.8" y="97.2">missingInst2</text>
<text x="218.8" y="100.3">missingInst0</text>
<text x="222.2" y="98.7">..</text>
<text x="226.6" y="101.8">result31 ... result0</text>
<text x="234.9" y="97.5">OutCarry</text>
<text x="106.1" y="102.5">I</text>
<text x="115.6" y="104.1">D0...D3</text>
<text x="121.4" y="104.1">C0...C3</text>
<text x="127.2" y="104.1">B0...B3 A0...A3</text>
<text x="143.8" y="102.9">PCOUT0...</text>
<text x="144" y="104.4">PCOUT31</text>
<text x="215" y="102.2">I</text>
<text x="226.2" y="105.2">Q31</text>
<text x="235.4" y="105">Q0</text>
<text x="106.7" y="111.3">I</text>
<text x="118.2" y="110.8">I</text>
<text x="272.8" y="112.9">S1</text>
<text x="276.3" y="112.7">Multiplexer Two Input</text>
<text x="106.1" y="116.6">I</text>
<text x="106.4" y="114.6">I</text>
<text x="172.2" y="114.7">I</text>
<text x="172.4" y="116.8">I</text>
<text x="251.4" y="117">I</text>
<text x="281.6" y="114.2">Y31 ... Y0</text>
<text x="298.2" y="116.3">I</text>
<text x="106.6" y="121.1">I</text>
<text x="172.6" y="121.1">I</text>
<text x="87.2" y="136">NextPC31</text>
<text x="93.1" y="137.7">NextPC</text>
<text x="201" y="136.6">EX_load_instr</text>
<text x="47" y="142.7">0</text>
<text x="87.6" y="141.2">NextPC0</text>
<text x="200.9" y="148.5">IF_ID_LE</text>
<text x="225.5" y="149.2">I</text>
<text x="230.8" y="149">I</text>
<text x="231.1" y="145.9">I</text>
<text x="31" y="155.5">Shift_imm</text>
<text x="32.8" y="153.4">B_Instr</text>
<text x="51.2" y="154.3" transform="rotate(-90 51.2 154.3)">B1 ... B4 B5 B6</text>
<text x="197.8" y="152.7">I</text>
<text x="200.2" y="153.9">ID_Rm0</text>
<text x="200.9" y="151.8">PCLE</text>
<text x="220.4" y="154.8" transform="rotate(-90 220.4 154.8)">...</text>
<text x="225.5" y="151.8">I</text>
<text x="228.8" y="153.6">I</text>
<text x="30.8" y="157.8">Load_instr</text>
<text x="32.1" y="161.3">Op0</text>
<text x="51.2" y="157.2" transform="rotate(-90 51.2 157.2)">B0</text>
<text x="69.2" y="158.3">4</text>
<text x="198" y="157">I</text>
<text x="200" y="157.6">ID_Rm3</text>
<text x="202.6" y="156.1" transform="rotate(-90 202.6 156.1)">...</text>
<text x="207.7" y="160.4">I</text>
<text x="208.9" y="157.7">ID_R3 ... ID_R0</text>
<text x="218.2" y="160.4">I</text>
<text x="228.8" y="156.7">I</text>
<text x="30.1" y="166.3">RF_enable</text>
<text x="32.3" y="164.4">Op3</text>
<text x="32.8" y="162.9">...</text>
<text x="51.3" y="166.6" transform="rotate(-90 51.3 166.6)">A6</text>
<text x="55.7" y="165.6" transform="rotate(-90 55.7 165.6)">Y6</text>
<text x="51.2" y="169.6" transform="rotate(-90 51.2 169.6)">A5</text>
<text x="55.3" y="173.3" transform="rotate(-90 55.3 173.3)">Y1-Y4</text>
<text x="55.7" y="168.4" transform="rotate(-90 55.7 168.4)">Y5</text>
<text x="51.2" y="178.3" transform="rotate(-90 51.2 178.3)">A0 A1...A4</text>
<text x="53.4" y="176.3" transform="rotate(-90 53.4 176.3)">Multiplexer Two Input</text>
<text x="54.9" y="179.8" transform="rotate(-90 54.9 179.8)">S1</text>
<text x="55.7" y="175.7" transform="rotate(-90 55.7 175.7)">Y0</text>
<text x="24.6" y="181.8">Data_Mem_Opcode</text>
<text x="24.6" y="183.7">Data_Mem_Opcode</text>
<text x="53.5" y="180.4" transform="rotate(-90 53.5 180.4)">S0</text>
<text x="35.1" y="190.6">I</text>
<text x="35.4" y="186.9">I</text>
<text x="36.5" y="189" transform="rotate(-90 36.5 189)">...</text>
<text x="38.5" y="190.2">I</text>
<text x="38.8" y="186.6">I</text>
</g>
<g font-size="1.3">
<text x="185.5" y="46.4" transform="rotate(90 185.5 46.4)">...</text>
<text x="60.4" y="51.2">PCIN31</text>
<text x="61" y="55.6">PCIN0</text>
<text x="226.4" y="63.7">W4</text>
<text x="236.2" y="63.1">W1</text>
<text x="260.2" y="76.6">DataIn</text>
<text x="260.7" y="72.8">ReadWrite</text>
<text x="269.1" y="72.8">Enable</text>
<text x="306.6" y="73.5">D</text>
<text x="260.2" y="82">DataIn</text>
<text x="261.1" y="83.6">D</text>
<text x="261.4" y="78.2">D</text>
<text x="279.6" y="80.1">DataOut</text>
<text x="281.3" y="81.7">D</text>
<text x="285.8" y="78.2">D</text>
<text x="306.3" y="80.3">D</text>
<text x="66.5" y="88.1">ReadWrite</text>
<text x="76" y="88.1">Enable</text>
<text x="116" y="88.9">PCIN31</text>
<text x="129.7" y="88.9">PCIN0</text>
<text x="259.8" y="88">Opcode</text>
<text x="261.4" y="89.6">O</text>
<text x="279.6" y="85.5">DataOut</text>
<text x="281" y="87">D</text>
<text x="285.6" y="87.2">D</text>
<text x="65.9" y="92.7">DataIn</text>
<text x="67.1" y="94.3">D</text>
<text x="259.8" y="91.2">Opcode</text>
<text x="261.4" y="92.7">O</text>
<text x="65.9" y="99">DataIn</text>
<text x="66.8" y="100.5">D</text>
<text x="81.2" y="97.3">DataOut</text>
<text x="82.9" y="98.9">D</text>
<text x="87.7" y="97.3">I0</text>
<text x="260.9" y="97.6">Address</text>
<text x="262.6" y="99.5">A</text>
<text x="267.9" y="97.9">Address</text>
<text x="269.3" y="99.4">A</text>
<text x="66.2" y="106.7">PC0</text>
<text x="66.6" y="102.7">Address</text>
<text x="68.3" y="104.6">A</text>
<text x="74.4" y="102.8">Address</text>
<text x="75.8" y="104.3">A</text>
<text x="77.5" y="106.7">PC31</text>
<text x="81.2" y="103">DataOut</text>
<text x="82.6" y="104.6">D</text>
<text x="88" y="103.9">I31</text>
<text x="153" y="102.7">PC0</text>
<text x="153" y="104.7">PC31</text>
<text x="287.3" y="109.2">D</text>
<text x="291.7" y="109">D</text>
<text x="69.6" y="132">PC31</text>
<text x="70.4" y="136.8">PC0</text>
<text x="200.4" y="138.7">no_op_mux</text>
<text x="200.4" y="142.1">ForwardB</text>
<text x="200.4" y="140.4">ForwardA</text>
<text x="38.2" y="160.6">Op0</text>
<text x="39.1" y="164.4">Op3</text>
<text x="46.6" y="171.5">Op3</text>
<text x="56.7" y="173.4">W1</text>
<text x="56.7" y="169.9">W4</text>
<text x="45.9" y="175.8">Op0</text>
</g>
<g font-size="1.2" fill="#143642">
<text x="214.1" y="137.5">EX_RF_Enable</text>
<text x="213" y="140.3">MEM_RF_Enable</text>
<text x="214" y="144.1">WB_RF_Enable</text>
<text x="215.2" y="146.5">EX_Rd0</text>
<text x="215.2" y="148">EX_Rd3</text>
<text x="220.8" y="146.5">....</text>
<text x="213.5" y="150">MEM_Rd0</text>
<text x="213.5" y="151.6">MEM_Rd3</text>
<text x="217.6" y="152.8">WB_Rd0</text>
<text x="220.3" y="150">....</text>
<text x="217.8" y="156.1">WB_Rd3</text>
</g>
<g font-size="1.1" fill="#143642">
<text x="223.5" y="41.7">in2-31</text>
<text x="230.2" y="41.5">carry</text>
<text x="109.7" y="47.4">23-0</text>
<text x="142.9" y="44.2">B31</text>
<text x="143.3" y="47">B0</text>
<text x="143.5" y="45.8">...</text>
<text x="186.5" y="46.4">0</text>
<text x="223.9" y="44.5">in2-0</text>
<text x="224.6" y="43.2">...</text>
<text x="231.5" y="45.1">result31</text>
<text x="232" y="47.9">result0</text>
<text x="233" y="46.7">...</text>
<text x="237.5" y="44">r31</text>
<text x="150.1" y="49">C31</text>
<text x="150.7" y="50.6">...</text>
<text x="151.1" y="51.8">C0</text>
<text x="237.6" y="48.7">r0</text>
<text x="223.3" y="59.3">in1-31</text>
<text x="141.5" y="61.2">A31</text>
<text x="141.9" y="64.3">A0</text>
<text x="142.2" y="62.8">..</text>
<text x="223.6" y="62.4">in1-0</text>
<text x="224.4" y="60.9">...</text>
<text x="226.8" y="61.1">opcode3...opcpde0</text>
<text x="109.6" y="73.1">r31</text>
<text x="111" y="76">D31 ... D0 C31 ... C0</text>
<text x="114.6" y="73.1">r0</text>
<text x="121.1" y="73.6">PW31</text>
<text x="121.8" y="76">B31 ... B0</text>
<text x="124.3" y="73.3">PW0</text>
<text x="127.3" y="76">A31 ... A0</text>
<text x="142.6" y="74.4">r31</text>
<text x="144.1" y="76.3">D31 ... D0 C31 ... C0</text>
<text x="148.1" y="73.7">r0</text>
<text x="153.6" y="74.2">PW31 PW0 RW31</text>
<text x="154.9" y="76.3">B31 ... B0</text>
<text x="160.4" y="76.3">A31 ... A0</text>
<text x="323.5" y="80.6">PW0</text>
<text x="135.7" y="88.7">PW31</text>
<text x="149" y="88.7">PW0</text>
<text x="235.1" y="86.2">11</text>
<text x="240.7" y="86.3">0</text>
<text x="307.6" y="88.7">r0</text>
<text x="323.2" y="87.8">PW31</text>
<text x="121.4" y="91.6">31</text>
<text x="129.4" y="91.6">1</text>
<text x="133.5" y="91.6">0</text>
<text x="139.1" y="91.6">31</text>
<text x="146" y="91.6">1</text>
<text x="149.3" y="91.6">0</text>
<text x="307.6" y="94.1">r31</text>
<text x="308" y="95.6">...</text>
<text x="215.2" y="96.2">27</text>
<text x="106.4" y="102.9">31-28</text>
<text x="215.4" y="102.2">25</text>
<text x="261.6" y="102.4">r0</text>
<text x="271.1" y="102.5">r31</text>
<text x="107.1" y="111.6">3-0</text>
<text x="118.6" y="111.1">15-12</text>
<text x="281.4" y="108">r31</text>
<text x="281.7" y="109.6">...</text>
<text x="282.5" y="110.5">B31 ... B0</text>
<text x="286.6" y="108.2">r0</text>
<text x="287.9" y="110.5">A31 ... A0</text>
<text x="106.4" y="117">15-12</text>
<text x="106.8" y="114.6">27-25</text>
<text x="172.6" y="114.7">27-25</text>
<text x="172.8" y="117.2">15-12</text>
<text x="251.8" y="117.3">15-12</text>
<text x="298.6" y="116.6">15-12</text>
<text x="107" y="121.4">11-0</text>
<text x="172.9" y="121.4">11-0</text>
<text x="75.6" y="132.6">B31</text>
<text x="75.9" y="135.5">B0</text>
<text x="76.1" y="134.2">...</text>
<text x="83.9" y="137.3">C31</text>
<text x="84.4" y="138.9">...</text>
<text x="84.8" y="140.2">C0</text>
<text x="75.3" y="149.5">A31</text>
<text x="225.9" y="149.6">12</text>
<text x="231.1" y="149.4">15</text>
<text x="231.5" y="146.2">12</text>
<text x="75.6" y="152.6">A0</text>
<text x="76" y="151">..</text>
<text x="198.2" y="153">0</text>
<text x="225.9" y="152.1">15</text>
<text x="229.1" y="153.9">12</text>
<text x="198.4" y="157">3</text>
<text x="208" y="160.8">19</text>
<text x="218.5" y="160.8">16</text>
<text x="229.1" y="157.1">15</text>
<text x="36.6" y="181.8">0</text>
<text x="36.6" y="183.7">1</text>
<text x="35.5" y="190.9">31</text>
<text x="35.8" y="187.2">0</text>
<text x="38.8" y="190.6">31</text>
<text x="39.1" y="186.9">0</text>
</g>
<g font-size="1.1">
<text x="307.6" y="73.8">0</text>
<text x="262.1" y="83.6">31</text>
<text x="262.4" y="78.5">0</text>
<text x="282.3" y="82">0</text>
<text x="286.7" y="78.5">0</text>
<text x="307.3" y="80.3">31</text>
<text x="262.4" y="89.9">0</text>
<text x="281.9" y="87">31</text>
<text x="286.5" y="87.2">31</text>
<text x="68.1" y="94.6">0</text>
<text x="262.4" y="92.7">1</text>
<text x="67.8" y="100.5">31</text>
<text x="83.8" y="99.2">0</text>
<text x="263.4" y="99.5">0</text>
<text x="270.2" y="99.4">31</text>
<text x="69.2" y="104.6">0</text>
<text x="76.7" y="104.3">31</text>
<text x="83.5" y="104.6">31</text>
<text x="288.3" y="109.2">31</text>
<text x="292.6" y="109.4">0</text>
</g>
<g font-size="1" fill="#143642">
<text x="138.5" y="43.1">SE31</text>
<text x="139.1" y="48.2">SE0</text>
<text x="138.2" y="60.3">NextPC31</text>
<text x="138.9" y="65.3">NextPC0</text>
<text x="126.5" y="106.3">I0</text>
<text x="129.6" y="106.3">I3</text>
<text x="131.6" y="106.8">I16</text>
<text x="136.1" y="106.9">I19</text>
</g>
<g font-size="1">
<text x="251.9" y="44.6">r0-31</text>
<text x="215.4" y="58.5">EX_PORTm31</text>
<text x="216.3" y="63.6">EX_PORTm0</text>
<text x="115.6" y="70.3">PB31</text>
<text x="118.5" y="70.8">PB0</text>
<text x="195.3" y="69.4">EX_PORTn31</text>
<text x="204.7" y="69.4">EX_PORTn0</text>
<text x="127.5" y="72.8">RW31</text>
<text x="132.3" y="74.7">RW0</text>
<text x="148.5" y="75">PA31</text>
<text x="151.6" y="73.8">PA0</text>
<text x="164.7" y="74.7">RW0</text>
<text x="215.5" y="86.1">EX_PORTn31</text>
<text x="225.1" y="86.1">EX_PORTn0</text>
<text x="151.4" y="94.6">PA31</text>
<text x="151.7" y="91.8">PA0</text>
<text x="152.7" y="96.1">PB0</text>
<text x="152.9" y="98">PB31</text>
<text x="114.7" y="106.9">I</text>
<text x="120.7" y="106.9">I</text>
<text x="293" y="105.6">r0-31</text>
<text x="280.7" y="115.8">RW0</text>
<text x="286.3" y="116.1">RW31</text>
</g>
<g font-size=".9" fill="#143642">
<text x="186.7" y="48.8">3</text>
<text x="254.3" y="77.1">EX_PORTn0</text>
<text x="254.2" y="83.7">EX_PORTn31</text>
</g>
<g font-size=".8">
<text x="115" y="107.1">12</text>
<text x="121" y="107.1">15</text>
</g>
</svg>
